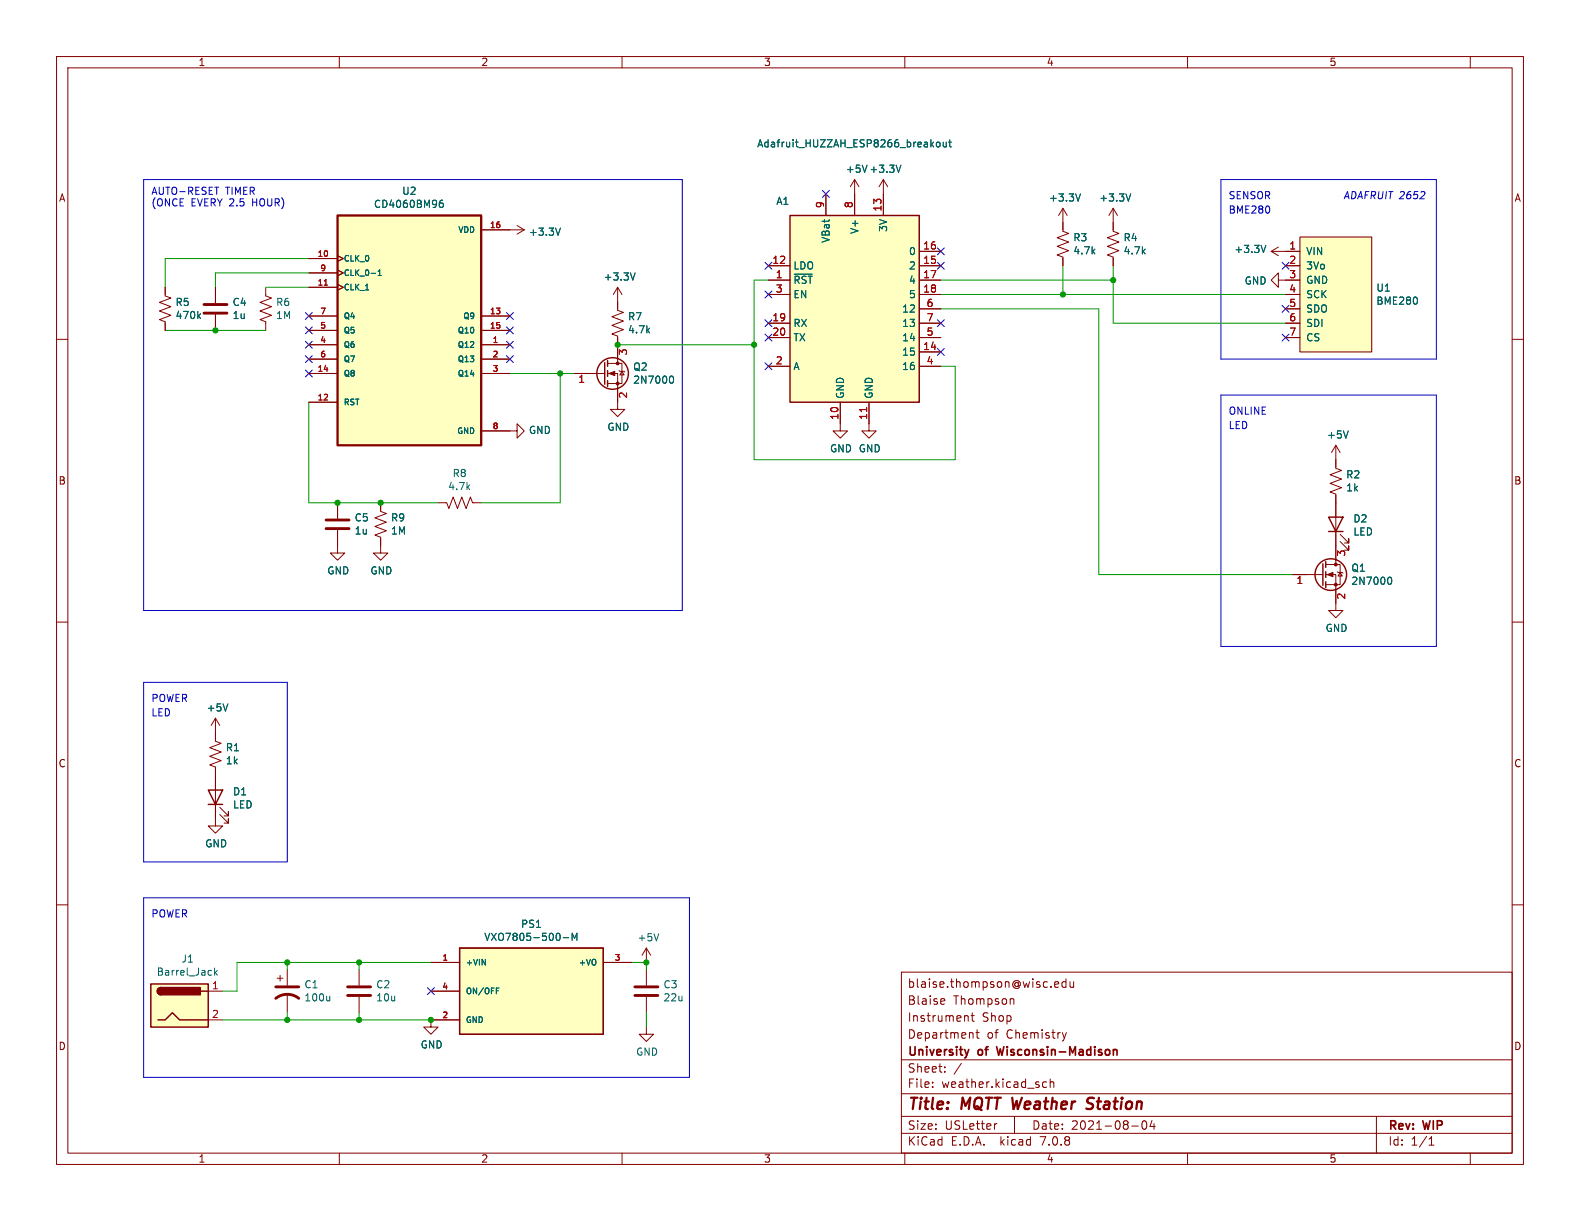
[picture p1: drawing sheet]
<svg xmlns="http://www.w3.org/2000/svg" width="279mm" height="216mm" viewBox="0 0 279 216" stroke-linecap="round" stroke-linejoin="round" font-family="sans-serif">
<g fill="none" stroke="#840000" stroke-width=".18">
<path d="M10 10h259.4v195.9h-259.4zM12 12h255.4v191.9h-255.4zM60 10v2M110 10v2M160 10v2M210 10v2M260 10v2M91.4 39.9l1.3 .7M146 34.3v3.8M151.1 31.8v6.3M151.1 31.8l-.7 1.2M151.1 31.8l.8 1.2"/>
<path d="M156.2 31.8v6.3M156.2 31.8l-.8 1.2M156.2 31.8l.8 1.2M188 36.8v4.1l1 .4-2.1 .7 2.1 .8-2.1 .8 2.1 .7-2.1 .8 1.1 .4v1.5M188 36.8l-.8 1.3M188 36.8l.7 1.3M196.8 36.8v4.1l1.1 .4-2.1 .7 2.1 .8-2.1 .8 2.1 .7-2.1 .8 1 .4v1.5M196.8 36.8l-.7 1.3M196.8 36.8l.8 1.3M10 60h2M29.2 50.8v1.5l1 .4-2 .8 2 .7-2 .8 2 .8-2 .7 1 .4v1.5M38.1 50.8v2.8"/>
<path d="M38.1 55.6v2.8M47 50.8v1.5l1 .4-2 .8 2 .7-2 .8 2 .8-2 .7 1 .4v1.5M54.6 45.7h5.1M54.6 50.8h5.1M54.6 55.9h5.1M54.6 58.4h5.1M54.6 48.3h5.1M59.7 45.2l1 .5-1 .5M59.7 50.3l1 .5-1 .5M59.7 47.8l1 .5-1 .5M85.1 40.6h7.6M85.1 55.9h5.1"/>
<path d="M85.1 58.4h5.1M92.7 40.6l-1.3 .8M109.2 50.8v4.1l1 .3-2 .8 2 .8-2 .7 2 .8-2 .8 1 .3v4.9M109.2 50.8l-.7 1.3M109.2 50.8l.8 1.3M135.9 47h3.8M135.9 49.5h3.8M135.9 52.1h3.8M135.9 57.2h3.8M135.9 59.7h3.8M162.6 44.5h3.8M162.6 47h3.8"/>
<path d="M162.6 49.5h3.8M162.6 52.1h3.8M162.6 54.6h3.8M162.6 57.2h3.8M162.6 59.7h3.8M224.8 44.5l1.3 .7M224.8 44.5h5.1M226.1 49.5v-1.2l-1.3 1.2 1.3 1.3v-1.3h3.8M226.1 43.7l-1.3 .8M227.3 47h2.6M227.3 52.1h2.6M227.3 54.6h2.6"/>
<path d="M227.3 57.2h2.6M227.3 59.7h2.6M229.9 41.9h12.7v20.3h-12.7zM267.4 60h2M54.6 66h5.1M54.6 61h5.1M54.6 71.1h5.1M54.6 63.5h5.1M85.1 76.2h6.3v-1.3l1.3 1.3-1.3 1.3v-1.3M85.1 66h5.1M85.1 61h5.1M85.1 63.5h5.1"/>
<path d="M101.6 66h5.3M107.4 66h1.8v6.4h1.3l-1.3 1.3-1.3-1.3h1.3M107.4 64.3h2.6v3.5h-2.6M109.5 65.5l.1 .2h.8l.1 .1M110 65.7l.4 .6h-.8zM135.9 64.8h3.8M148.6 71.1v5.1h1.3l-1.3 1.3-1.3-1.3h1.3M153.7 71.1v5.1h1.2l-1.2 1.3-1.3-1.3h1.3M162.6 62.2h3.8M162.6 64.8h3.8M236.2 78.7v4.1l1 .4-2 .7 2 .8-2 .8 2 .7-2 .8 1 .4v12.4M236.2 78.7l-.7 1.3"/>
<path d="M236.2 78.7l.8 1.3M59.7 93.7v4.1h1.3l-1.3 1.3-1.3-1.3h1.3M59.7 88.9v2.8M67.3 88.9v1.5l1 .4-2 .8 2 .7-2 .8 2 .8-2 .7 1 .4v2.8h1.3l-1.3 1.3-1.3-1.3h1.3M77.5 88.9h1.5l.4 1 .7-2 .8 2 .8-2 .7 2 .8-2 .4 1h1.5M234.4 99.8h2.6v3.6h-2.6M237 95.8l1.5 1.5v-.8v.8h-.8M237 94.5l1.5 1.5v-.7v.7h-.8M10 110h2M228.6 101.6h5.3M234.4 101.6h1.8v6.4h1.3l-1.3 1.2-1.3-1.2h1.3M236.5 101.1l.1 .1h.8l.1 .1"/>
<path d="M237 101.2l.4 .7h-.8zM267.4 110h2M38.1 127v4.1l1 .3-2 .8 2 .8-2 .7 2 .8-2 .8 1 .3v10.5h1.3l-1.3 1.2-1.3-1.2h1.3M38.1 127l-.8 1.3M38.1 127l.8 1.3M10 160h2M38.9 144l1.5 1.5v-.7v.7h-.8M38.9 142.7l1.5 1.6v-.8v.8h-.8M267.4 160h2M36.8 175.3h2.6M49 173h1M49.5 172.5v1"/>
<path d="M50.8 171.5v2.7M50.8 175.8v3.3M63.5 171.5v2.7M63.5 176.3v2.8M76.2 175.3h5.1M76.2 170.2h5.1M81.3 167.6h25.4v15.3h-25.4zM106.7 170.2h5.1M114.3 167.6l-.8 1.3M114.3 167.6v2.6M114.3 171.5v2.7M114.3 176.3v2.8"/>
<path d="M114.3 167.6l.8 1.3M159.4 171.9h108v32h-108zM166.6 176.6l.4 .1 .1 .2-.7 .2M167 177.5l-.4 .1M170.8 179.6l.3 .1 .1 .1v.8M171.7 179.6h.6M171.9 179.1v1.3l.4 .2M178.9 176.6h.2l.2 .2v.8M186.5 174.1l.7-.2-.1-.2-.4-.1-.2 .2 .1 .7h.5M188.5 173.7l-.4-.1-.3 .3v.4l.1 .2h.6M188.5 173.1v1.5M189.2 173.6l.1 .9 .3 .1 .3-.2"/>
<path d="M189.9 173.6v1M36.8 180.3h2.6M81.3 180.3h-5.1v1.3h1.3l-1.3 1.3-1.3-1.3h1.3M114.3 181.6v1.3h1.3l-1.3 1.3-1.3-1.3h1.3M159.4 197.4h108M159.4 193.4h108M159.4 187.4h108M164.9 192.1v.2M164.9 191.4v.1M167.1 189.4v.2M167.1 188.7v.1M170 188l-1.3 1.9"/>
<path d="M172 182.7l.1 .9M172.6 182.6h.5M172.8 182.1v1.3l.3 .2M176.3 198.7l-.3 .1M179.4 197.4v3M184.4 192l.2 .3 .5-.1M185.1 191.4l-.5-.1-.2 .3M185.7 191.4l.2-.1 .4 .1 .1 .9M185.7 190.8v1.5M187.9 182.6l.3 1M188.2 183.6l-.1 .3M188.6 182.6l-.4 1"/>
<path d="M200.1 199.1h1.2M202.1 198.3l.2-.1a.81 .81 0 0 1 .6 .6 .81 .81 0 0 1-.3 .8l-.2 .1a.81 .81 0 0 1-.3-1.4zM203.7 198.1l-.3 1.1h.9M204.1 198.7v1M243.4 197.4v6.5M60 203.9v2M110 203.9v2M159.4 200.4h108M160 203.9v2M210 203.9v2M252.7 202.5h.9M252.7 201.4l.4-.4v1.5"/>
<path d="M260 203.9v2"/>
</g>
<path d="M193.2 195.9a.85 .85 0 0 1-1.1 .1M193.2 194.1l-.7 .1a.46 .46 0 0 0-.2 .5 .46 .46 0 0 0 .3 .4l.5 .1" fill="none" stroke="#840000" stroke-width=".4"/>
<path d="M171.3 185.6l-.3 1M176.2 185.1l.4 1.5M197.1 185.6h.4v.2v.8" fill="none" stroke="#840000" stroke-width=".3"/>
<g fill="none" stroke="#840000" stroke-width=".25">
<path d="M139.7 38.1h22.9v33h-22.9zM106.9 64.1v3.8M107.4 63.8v1M107.4 65.5v1M107.4 67.3v1M233.9 99.7v3.8M234.4 99.3v1M234.9 91.4h2.6l-1.3 2.6zM234.9 94h2.6M234.4 101.1v1M234.4 102.9v1M36.8 139.7h2.6l-1.3 2.5z"/>
<path d="M36.8 142.2h2.6M26.7 174h10.1v7.6h-10.1zM28.4 174.6a.64 .64 0 0 0-.6 .7 .64 .64 0 0 0 .6 .6M35.6 175.3h1.2M81.3 167.6h25.4v15.3h-25.4zM27.9 180.3h1.3l1.3-1.2 1.2 1.2h5.1"/>
<circle cx="108.3" cy="66" r="2.79"/>
<circle cx="235.3" cy="101.6" r="2.79"/>
</g>
<g fill="none" stroke="#006464" stroke-width=".18">
<path d="M77.7 36.1l.2-.2h.4l.1 .2v.3l-.2 .3-.4-.1-.1-.2M78.3 35.4l-.4 .1-.2 .4M159.3 29.2l-.4 1.3M164.7 25.5l.4 .5M165.1 25.1l-.5 .5M165.6 25.3l.2-.2 .4 .2v.4l-.1 .2-.3 .1-.2-.1zM166.8 25.1l.1 .8 .3 .1 .1-.1M167.3 25.1v.9M167.8 25.1h.4M167.9 24.7v1.1l.3 .2M191.1 34.3l-.5 1.3M200 34.3l-.5 1.3"/>
<path d="M35.1 55.8l.4 .5M35.5 55.5l-.5 .5M66.9 48.7h.5M66.9 48l.2-.3v1M99.1 40.3l-.4 1.3M112.3 48.3l-.4 1.2M140.4 48.5h3.2M223.8 43.4l-.4 1.2M250.6 52.8v.8M118.6 66.6l.1-.1a.68 .68 0 0 1 .4 .6 .68 .68 0 0 1-.4 .7l-.1-.1M238.4 76.2l-.4 1.3M245.6 102.1h.1a.68 .68 0 0 1 .4 .6 .68 .68 0 0 1-.4 .6h-.1"/>
<path d="M40.3 124.5l-.4 1.2M37.9 171.2v1.2M38.1 172l.3 .4M38.4 171.6l-.5 .5M58.3 176.1v.9M58.3 176.9l-.2 .1M87.8 175.2h.3M87.8 174.7h.5M99.6 165.8h1M101.2 166.3v-1.3l.4 .9 .4-.9v1.3M116.5 165.1l-.4 1.3"/>
</g>
<g fill="#840000" stroke="#840000" stroke-width=".18">
<path d="M234.7 101.6l1-.4v.8z"/>
<path d="M107.7 66l1-.3v.7z"/>
<circle cx="236.2" cy="103.4" r=".25"/>
<circle cx="236.2" cy="99.8" r=".25"/>
<circle cx="109.2" cy="67.8" r=".25"/>
<circle cx="109.2" cy="64.3" r=".25"/>
</g>
<g fill="#ffffc2" stroke="#ffffc2" stroke-width=".18">
<path d="M229.9 41.9h12.7v20.3h-12.7z"/>
<path d="M26.7 174h10.1v7.6h-10.1z"/>
<path d="M81.3 167.6h25.4v15.3h-25.4z"/>
<path d="M139.7 38.1h22.9v33h-22.9z"/>
<path d="M59.7 38.1h25.4v40.6h-25.4z"/>
</g>
<path d="M36.1 55.4h4M36.1 53.8h4M57.7 93.5h4M57.7 91.9h4M48.8 176.5a3.3 3.3 0 0 1 4 0M48.8 174.5h4M61.5 174.5h4M61.5 176h4M112.3 174.5h4M112.3 176h4" fill="none" stroke="#840000" stroke-width=".51"/>
<g fill="#840000" stroke="#840000" stroke-width=".25">
<path d="M28 174.8l.4-.2v1.3a.64 .64 0 0 1-.5-.4 .64 .64 0 0 1 .1-.7z"/>
<path d="M28.4 174.6h7v1.3h-7z"/>
</g>
<path d="M57.3 50.4h.6M153.3 72.1v.7" fill="none" stroke="#a90000" stroke-width=".18"/>
<path d="M59.7 38.1h25.4v40.6h-25.4z" fill="none" stroke="#840000" stroke-width=".41"/>
<path d="M25.4 31.8h95.2v76.2h-95.2zM38 33.1h.7M215.9 31.8h38.1v31.7h-38.1zM224.5 36.7v.7M251.9 33.9l.1 .2-.1 .3M215.9 69.9h38.1v44.4h-38.1zM25.4 120.7h25.4v31.7h-25.4zM25.4 158.8h96.5v31.7h-96.5z" fill="none" stroke="#0000c2" stroke-width=".18"/>
<g fill="none" stroke="#009600" stroke-width=".18">
<path d="M29.2 58.4h17.8M47 50.8h7.6M54.6 45.7h-25.4v5.1M54.6 48.3h-16.5v2.5M135.9 49.5h-2.6v31.8h35.6v-16.5h-2.5M166.4 49.5h30.4M166.4 54.6h27.9v47h34.3M166.4 52.1h60.9M188 47v5.1M196.8 47v10.2h30.5M54.6 71.1v17.8h22.9M90.2 66h11.4"/>
<path d="M99.1 66v22.9h-14M109.2 61h24.1M50.8 170.2v1.3M50.8 179.1v1.2M63.5 170.2v1.3M63.5 179.1v1.2M76.2 170.2h-34.3v5.1h-2.5M111.8 170.2h2.5v1.3M114.3 179.1v2.5M39.4 180.3h36.8"/>
</g>
<g fill="none" stroke="#000084" stroke-width=".18">
<path d="M145.4 33.7l1.3 1.2M146.7 33.7l-1.3 1.2M54 55.3l1.2 1.2M54 57.8l1.2 1.2M55.2 55.3l-1.2 1.2M55.2 57.8l-1.2 1.2M89.6 57.8l1.2 1.2M89.6 55.3l1.2 1.2M90.8 57.8l-1.2 1.2M90.8 55.3l-1.2 1.2M135.3 59.1l1.2 1.2M135.3 56.5l1.2 1.3"/>
<path d="M135.3 51.5l1.2 1.2M135.3 46.4l1.2 1.2M136.5 59.1l-1.2 1.2M136.5 56.5l-1.2 1.3M136.5 51.5l-1.2 1.2M136.5 46.4l-1.2 1.2M165.8 43.8l1.2 1.3M165.8 46.4l1.2 1.2M165.8 56.5l1.2 1.3M167 43.8l-1.2 1.3M167 46.4l-1.2 1.2M167 56.5l-1.2 1.3"/>
<path d="M226.7 54l1.2 1.2M226.7 46.4l1.2 1.2M226.7 59.1l1.2 1.2M227.9 54l-1.2 1.2M227.9 46.4l-1.2 1.2M227.9 59.1l-1.2 1.2M54 62.9l1.2 1.2M54 65.4l1.2 1.2M54 60.4l1.2 1.2M55.2 62.9l-1.2 1.2M55.2 65.4l-1.2 1.2M55.2 60.4l-1.2 1.2"/>
<path d="M89.6 62.9l1.2 1.2M89.6 60.4l1.2 1.2M90.8 62.9l-1.2 1.2M90.8 60.4l-1.2 1.2M135.3 64.2l1.2 1.2M136.5 64.2l-1.2 1.2M165.8 61.6l1.2 1.2M167 61.6l-1.2 1.2M75.6 174.7l1.2 1.2M76.8 174.7l-1.2 1.2"/>
</g>
<g fill="#009600" stroke="#009600" stroke-width=".18">
<circle cx="67.3" cy="88.9" r=".46"/>
<circle cx="59.7" cy="88.9" r=".46"/>
<circle cx="109.2" cy="61" r=".46"/>
<circle cx="99.1" cy="66" r=".46"/>
<circle cx="38.1" cy="58.4" r=".46"/>
<circle cx="188" cy="52.1" r=".46"/>
<circle cx="196.8" cy="49.5" r=".46"/>
<circle cx="50.8" cy="180.3" r=".46"/>
<circle cx="76.2" cy="180.3" r=".46"/>
<circle cx="50.8" cy="170.2" r=".46"/>
<circle cx="63.5" cy="180.3" r=".46"/>
<circle cx="63.5" cy="170.2" r=".46"/>
<circle cx="133.3" cy="61" r=".46"/>
<circle cx="114.3" cy="170.2" r=".46"/>
</g>
<g font-size="2.8" fill="#840000">
<text x="160.4" y="196.8">Title:</text>
<text x="170.1" y="196.8">MQTT Weather</text>
<text x="193.8" y="196.8">Station</text>
</g>
<g font-size="2.1" fill="#840000">
<text x="160.4" y="177.9">Blaise</text>
<text x="160.4" y="174.9">blaise.thompson@wisc.edu</text>
<text x="168.6" y="177.9">Thompson</text>
<text x="160.4" y="183.9">Department</text>
<text x="160.4" y="180.9">Instrument</text>
<text x="173.6" y="180.9">Shop</text>
<text x="174.5" y="183.9">of</text>
<text x="178" y="183.9">Chemistry</text>
<text x="160.4" y="189.9">Sheet:</text>
<text x="160.4" y="187.1">University</text>
<text x="173.1" y="187.1">of</text>
<text x="177" y="187.1">Wisconsin-Madison</text>
<text x="160.4" y="192.6">File:</text>
<text x="166.5" y="192.6">weather.kicad_sch</text>
<text x="160.4" y="202.8">KiCad</text>
<text x="160.4" y="200">Size:</text>
<text x="167.1" y="200">USLetter</text>
<text x="168.1" y="202.8">E.D.A.</text>
<text x="177" y="202.8">kicad</text>
<text x="182.4" y="200">Date:</text>
<text x="184.2" y="202.8">7.0.8</text>
<text x="189.4" y="200">2021-08-04</text>
<text x="245.4" y="200.2">Rev:</text>
<text x="245.4" y="202.8">Id:</text>
<text x="249.5" y="202.8">1/1</text>
<text x="251.8" y="200.2">WIP</text>
</g>
<g font-size="1.8" fill="#840000">
<text x="35" y="11.9">1</text>
<text x="85" y="11.9">2</text>
<text x="135" y="11.9">3</text>
<text x="185" y="11.9">4</text>
<text x="235" y="11.9">5</text>
<text x="10.3" y="35.9">A</text>
<text x="267.7" y="35.9">A</text>
<text x="10.3" y="85.9">B</text>
<text x="267.7" y="85.9">B</text>
<text x="10.3" y="135.9">C</text>
<text x="267.7" y="135.9">C</text>
<text x="10.3" y="185.9">D</text>
<text x="267.7" y="185.9">D</text>
<text x="35" y="205.8">1</text>
<text x="85" y="205.8">2</text>
<text x="135" y="205.8">3</text>
<text x="185" y="205.8">4</text>
<text x="235" y="205.8">5</text>
</g>
<g font-size="1.8" fill="#006464">
<text x="133.8" y="26.3">Adafruit_HUZZAH_ESP8266_breakout</text>
<text x="71" y="34.6">U2</text>
<text x="149.5" y="30.8">+5V +3.3V</text>
<text x="185.4" y="35.8">+3.3V</text>
<text x="194.3" y="35.8">+3.3V</text>
<text x="66" y="37">CD4060BM96</text>
<text x="93.4" y="41.9">+3.3V</text>
<text x="137.2" y="36.4">A1</text>
<text x="152" y="41.5" transform="rotate(-90 152 41.5)">V+</text>
<text x="157.1" y="41.1" transform="rotate(-90 157.1 41.1)">3V</text>
<text x="140.2" y="47.9">LDO</text>
<text x="146.9" y="43" transform="rotate(-90 146.9 43)">VBat</text>
<text x="160.6" y="47.9">2</text>
<text x="160.6" y="45.3">0</text>
<text x="189.7" y="42.9">R3</text>
<text x="189.7" y="45.2">4.7k</text>
<text x="198.6" y="42.9">R4</text>
<text x="198.6" y="45.2">4.7k</text>
<text x="218.2" y="44.9">+3.3V</text>
<text x="230.9" y="45.3">VIN</text>
<text x="230.9" y="47.9">3Vo</text>
<text x="106.7" y="49.8">+3.3V</text>
<text x="140.2" y="50.4">~{RST}</text>
<text x="140.2" y="52.9">EN</text>
<text x="160.6" y="50.4">4</text>
<text x="160.6" y="52.9">5</text>
<text x="220" y="50.5">GND</text>
<text x="230.9" y="50.4">GND</text>
<text x="230.9" y="52.9">SCK</text>
<text x="243.3" y="51.8">U1</text>
<text x="30.9" y="54.3">R5</text>
<text x="30.9" y="56.6">470k</text>
<text x="41" y="54.3">C4</text>
<text x="41" y="56.6">1u</text>
<text x="48.7" y="54.3">R6</text>
<text x="48.7" y="56.6">1M</text>
<text x="111" y="56.8">R7</text>
<text x="111" y="59.2">4.7k</text>
<text x="140.2" y="58">RX</text>
<text x="159.4" y="55.5">12</text>
<text x="159.4" y="58">13</text>
<text x="230.9" y="55.5">SDO</text>
<text x="230.9" y="58">SDI</text>
<text x="243.3" y="54.1">BME280</text>
<text x="111.9" y="65.7">Q2</text>
<text x="140.2" y="65.6">A</text>
<text x="140.2" y="60.6">TX</text>
<text x="159.4" y="63.1">15</text>
<text x="159.4" y="65.6">16</text>
<text x="159.4" y="60.6">14</text>
<text x="230.9" y="60.6">CS</text>
<text x="111.9" y="68">2N7000</text>
<text x="149.5" y="70.6" transform="rotate(-90 149.5 70.6)">GND</text>
<text x="154.5" y="70.6" transform="rotate(-90 154.5 70.6)">GND</text>
<text x="93.4" y="76.9">GND</text>
<text x="107.3" y="76.4">GND</text>
<text x="234.6" y="77.7">+5V</text>
<text x="146.7" y="80.2">GND GND</text>
<text x="79.2" y="86.9">4.7k</text>
<text x="79.9" y="84.6">R8</text>
<text x="238" y="84.8">R2</text>
<text x="238" y="87.1">1k</text>
<text x="62.6" y="92.4">C5</text>
<text x="62.6" y="94.7">1u</text>
<text x="69" y="92.4">R9</text>
<text x="69" y="94.7">1M</text>
<text x="239.2" y="92.6">D2</text>
<text x="239.2" y="94.9">LED</text>
<text x="57.8" y="101.8">GND</text>
<text x="65.4" y="101.8">GND</text>
<text x="238.9" y="101.3">Q1</text>
<text x="238.9" y="103.6">2N7000</text>
<text x="234.3" y="111.9">GND</text>
<text x="36.4" y="126">+5V</text>
<text x="39.8" y="133">R1</text>
<text x="39.8" y="135.4">1k</text>
<text x="41.1" y="140.8">D1</text>
<text x="41.1" y="143.2">LED</text>
<text x="36.2" y="150">GND</text>
<text x="85.5" y="166.6">VXO7805-500-M</text>
<text x="92" y="164.3">PS1</text>
<text x="112.6" y="166.6">+5V</text>
<text x="27.6" y="172.7">Barrel_Jack</text>
<text x="32" y="170.4">J1</text>
<text x="53.7" y="175">C1</text>
<text x="53.7" y="177.3">100u</text>
<text x="66.4" y="175">C2</text>
<text x="66.4" y="177.3">10u</text>
<text x="117.2" y="175">C3</text>
<text x="117.2" y="177.3">22u</text>
<text x="74.3" y="185.6">GND</text>
<text x="112.4" y="186.9">GND</text>
</g>
<g font-size="1.8" fill="#0000c2">
<text x="26.7" y="34.5">AUTO-RESET</text>
<text x="39.9" y="34.5">TIMER</text>
<text x="217.2" y="35.3">SENSOR</text>
<text x="237.5" y="35.3">ADAFRUIT 2652</text>
<text x="26.7" y="36.6">(ONCE</text>
<text x="33.8" y="36.6">EVERY 2.5</text>
<text x="44.9" y="36.6">HOUR)</text>
<text x="217.2" y="37.9">BME280</text>
<text x="217.2" y="73.4">ONLINE</text>
<text x="217.2" y="76">LED</text>
<text x="26.7" y="124.2">POWER</text>
<text x="26.7" y="126.8">LED</text>
<text x="26.7" y="162.3">POWER</text>
</g>
<g font-size="1.8" fill="#a90000">
<text x="145.8" y="36.9" transform="rotate(-90 145.8 36.9)">9</text>
<text x="150.9" y="36.9" transform="rotate(-90 150.9 36.9)">8</text>
<text x="156" y="37.5" transform="rotate(-90 156 37.5)">13</text>
<text x="136.5" y="46.7">12</text>
<text x="163.2" y="46.7">15</text>
<text x="163.2" y="44.2">16</text>
<text x="227.9" y="44.2">1</text>
<text x="227.9" y="46.7">2</text>
<text x="137.1" y="49.3">1</text>
<text x="137.1" y="51.8">3</text>
<text x="163.2" y="49.3">17</text>
<text x="163.2" y="51.8">18</text>
<text x="227.9" y="49.3">3</text>
<text x="227.9" y="51.8">4</text>
<text x="136.5" y="56.9">19</text>
<text x="136.5" y="59.4">20</text>
<text x="163.8" y="59.4">5</text>
<text x="163.8" y="54.4">6</text>
<text x="163.8" y="56.9">7</text>
<text x="227.9" y="54.4">5</text>
<text x="227.9" y="56.9">6</text>
<text x="227.9" y="59.4">7</text>
<text x="111.2" y="62.9" transform="rotate(-90 111.2 62.9)">3</text>
<text x="137.1" y="64.5">2</text>
<text x="163.2" y="62">14</text>
<text x="163.8" y="64.5">4</text>
<text x="102.2" y="68">1</text>
<text x="111.2" y="70.6" transform="rotate(-90 111.2 70.6)">2</text>
<text x="148.3" y="74.3" transform="rotate(-90 148.3 74.3)">10</text>
<text x="153.4" y="74.3" transform="rotate(-90 153.4 74.3)">11</text>
<text x="238.2" y="98.5" transform="rotate(-90 238.2 98.5)">3</text>
<text x="229.2" y="103.6">1</text>
<text x="238.2" y="106.1" transform="rotate(-90 238.2 106.1)">2</text>
<text x="37.4" y="175">1</text>
<text x="37.4" y="180.1">2</text>
</g>
<g font-size="1.4" fill="#006464">
<text x="80.9" y="41.4">VDD</text>
<text x="60.7" y="46.5">CLK_0</text>
<text x="60.7" y="51.5">CLK_1</text>
<text x="60.7" y="49">CLK_0-1</text>
<text x="60.7" y="59.2">Q5</text>
<text x="60.7" y="56.6">Q4</text>
<text x="80.8" y="59.2">Q10</text>
<text x="81.8" y="56.6">Q9</text>
<text x="60.7" y="61.7">Q6</text>
<text x="60.7" y="64.2">Q7</text>
<text x="80.8" y="61.7">Q12</text>
<text x="80.8" y="64.2">Q13</text>
<text x="60.7" y="71.9">RST</text>
<text x="60.7" y="66.8">Q8</text>
<text x="80.8" y="66.8">Q14</text>
<text x="80.7" y="76.9">GND</text>
<text x="82.3" y="170.9">+VIN</text>
<text x="102.2" y="170.9">+VO</text>
<text x="82.3" y="176">ON/OFF</text>
<text x="82.3" y="181.1">GND</text>
</g>
<g font-size="1.4" fill="#a90000">
<text x="86.5" y="40.4">16</text>
<text x="56.1" y="45.5">10</text>
<text x="56.1" y="50.5">11</text>
<text x="56.5" y="48">9</text>
<text x="56.5" y="58.2">5</text>
<text x="56.5" y="55.6">7</text>
<text x="86.5" y="55.6">13</text>
<text x="86.5" y="58.2">15</text>
<text x="56.1" y="65.8">14</text>
<text x="56.5" y="60.7">4</text>
<text x="56.5" y="63.2">6</text>
<text x="87" y="60.7">1</text>
<text x="87" y="63.2">2</text>
<text x="87" y="65.8">3</text>
<text x="56.1" y="70.9">12</text>
<text x="87" y="75.9">8</text>
<text x="78.1" y="169.9">1</text>
<text x="108.6" y="169.9">3</text>
<text x="78.1" y="175">4</text>
<text x="78.1" y="180.1">2</text>
</g>
</svg>
